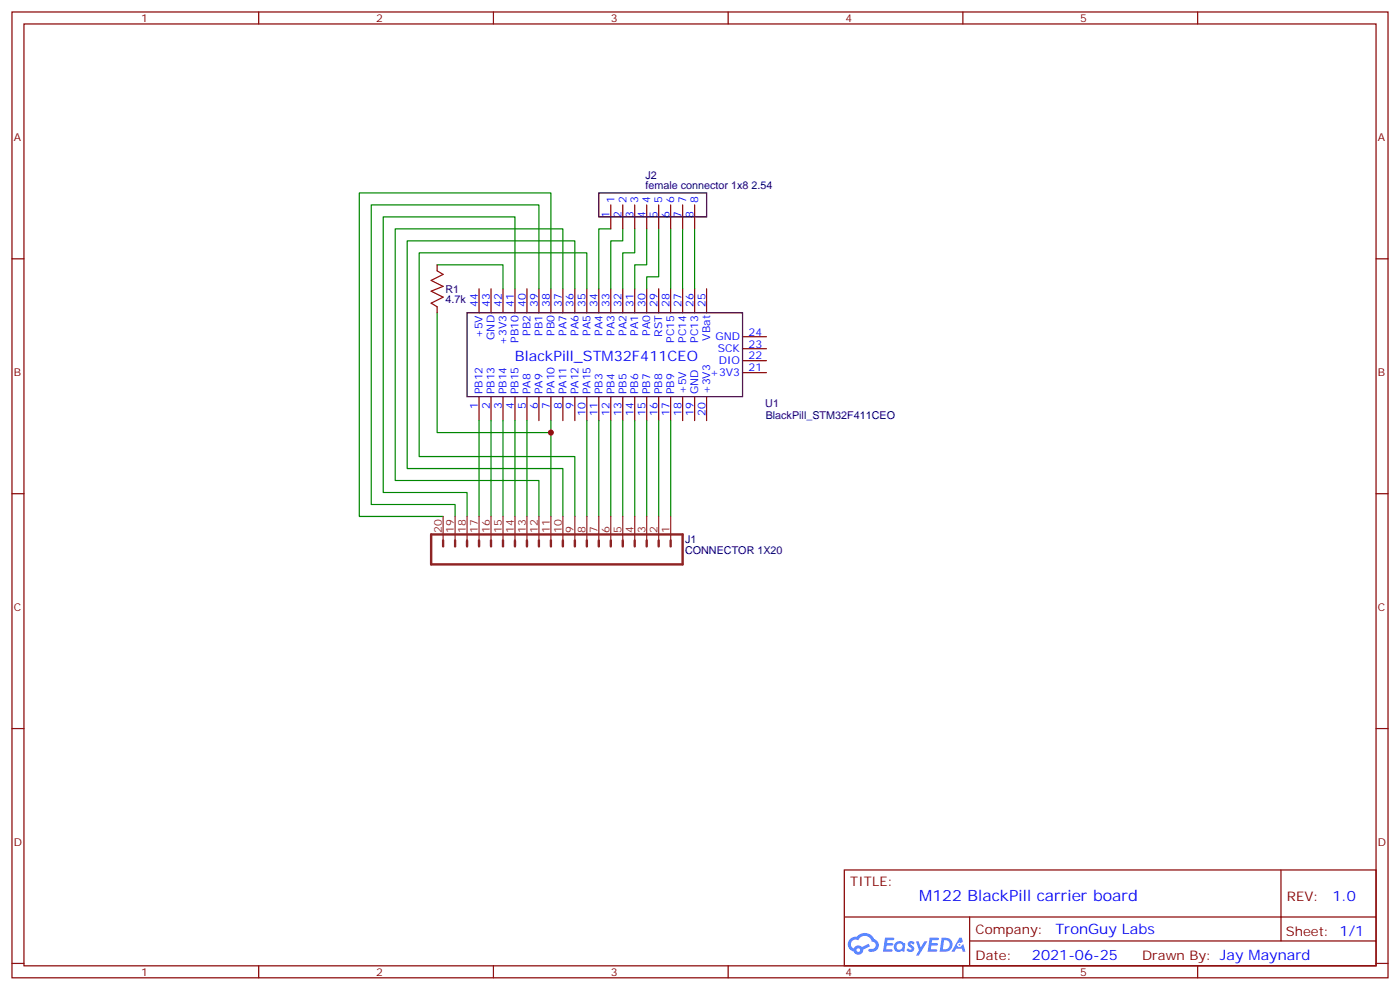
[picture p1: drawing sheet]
<svg xmlns="http://www.w3.org/2000/svg" width="412mm" height="292mm" viewBox="0 0 412 292" stroke-linecap="round" stroke-linejoin="round" font-family="sans-serif">
<g fill="none" stroke="#870000" stroke-width=".35">
<path d="M3.5 3.5h405.4v284.4h-405.4zM7.1 7.1h398.2v277.2h-398.2zM76.2 3.5v3.6M145.3 3.5v3.6M214.5 3.5v3.6M283.6 3.5v3.6M352.8 3.5v3.6M3.5 76.2h3.6M405.3 76.2h3.6M3.5 145.3h3.6M405.3 145.3h3.6M3.5 214.5h3.6"/>
<path d="M405.3 214.5h3.6M248.7 256.1h156.6v28.2h-156.6zM377.3 256.1v20.9M248.7 270h156.5M285.6 277h119.6M285.6 270v14.1M3.5 283.6h3.6M76.2 284.3v3.6M145.3 284.3v3.6M214.5 284.3v3.6M283.6 284.3v3.6M352.8 284.3v3.6"/>
<path d="M405.3 283.6h3.6"/>
</g>
<g fill="#5487ff">
<path d="M267.7 277.3a1.22 1.22 0 0 1 1.7 .3l-.4 .5a.47 .47 0 0 0-.3-.4 .47 .47 0 0 0-.5 .2l.1 .3a1.14 1.14 0 0 1 .8 1.7 1.14 1.14 0 0 1-1.9 0l-.2-.2 .5-.5 .7 .4a.29 .29 0 0 0 .3-.3 .29 .29 0 0 0-.2-.3 1.04 1.04 0 0 1-.6-1.7z"/>
<path d="M260.7 276h2.4l.3 .2-.2 .5-1.8 .1-.1 .8h1.5l.3 .4-.3 .4h-1.6l-.2 1.1h1.7l.2 .3-.2 .3-2.6 .1z"/>
<path d="M273.8 276h2.4l.3 .2-.1 .5-1.8 .1-.2 .8h1.6l.3 .4-.4 .4h-1.6l-.1 1.1h1.7l.2 .3-.2 .3-2.6 .1z"/>
<path d="M282.6 276.1h.7l.3 1.2-.6 .3a.69 .69 0 0 0-1 .3 .69 .69 0 0 0 .4 1 .69 .69 0 0 0 .9-.7l.5-.2 .6 2.2h-.8l-.2-.9h-1.8l-.5 .9h-.8z"/>
<path d="M269.8 277.1h.8l.6 1.8 1.1-1.8h.9l-2.6 4.2h-.8l.9-1.5z"/>
<path d="M277.4 276.1l-.6 4.1h1.3a2.11 2.11 0 0 0 2.5-2.1 2.11 2.11 0 0 0-2.5-2zM278.1 276.8a1.39 1.39 0 0 1 1.7 1.4 1.39 1.39 0 0 1-1.8 1.3h-.3z"/>
<path d="M263.7 277.7a1.54 1.54 0 0 0-.1 2.1 1.54 1.54 0 0 0 2.2 .2l.6 .2 .3-2.3-.2-.2-.4-.1a1.49 1.49 0 0 0-2.4 .1zM264 278.7a.94 .94 0 0 1 1.8 0 .94 .94 0 0 1-1.8 0z"/>
<path d="M250.4 276.4a2.18 2.18 0 0 0 1.1 3.7 1.44 1.44 0 0 0 1.6 1 1.44 1.44 0 0 0 1.2-1.5l2-1-.5-.8-1.9 1a1.47 1.47 0 0 0-2.4 .4 1.39 1.39 0 0 1-.7-1.9 1.39 1.39 0 0 1 2-.5 2.12 2.12 0 0 1 2.2-1.3 2.12 2.12 0 0 1 1.9 1.7 1.14 1.14 0 0 1 1.1 1.4 1.14 1.14 0 0 1-1.7 .8 .43 .43 0 0 0-.5 .3 .43 .43 0 0 0 .4 .5 1.98 1.98 0 0 0 2.5-1.2 1.98 1.98 0 0 0-1.2-2.5 3.1 3.1 0 0 0-5.3-.7l-.9 .1zM252.3 279.7a.55 .55 0 0 1 1.1 0 .55 .55 0 0 1-1.1 0z"/>
<circle cx="282.6" cy="278.1" r=".26"/>
</g>
<g fill="none" stroke="#870000" stroke-width=".35">
<path d="M128.8 78v1.7M179.9 60.3v7.1M183.4 60.3v7.1M187 60.3v7.1M190.5 60.3v7.1M194 60.3v7.1M197.6 60.3v7.1M201.1 60.3v7.1M204.6 60.3v7.1M128.8 90.3v1.8M141.1 85v7.1M144.6 85v7.1"/>
<path d="M148.2 85v7.1M151.7 85v7.1M155.2 85v7.1M158.7 85v7.1M162.3 85v7.1M165.8 85v7.1M169.3 85v7.1M172.9 85v7.1M176.4 85v7.1M179.9 85v7.1M183.4 85v7.1M187 85v7.1"/>
<path d="M190.5 85v7.1M194 85v7.1M197.6 85v7.1M201.1 85v7.1M204.6 85v7.1M208.1 85v7.1M218.7 99.1h7.1M141.1 116.8v7M144.6 116.8v7M148.2 116.8v7M151.7 116.8v7M155.2 116.8v7"/>
<path d="M158.7 116.8v7M162.3 116.8v7M165.8 116.8v7M169.3 116.8v7M172.9 116.8v7M176.4 116.8v7M179.9 116.8v7M183.4 116.8v7M187 116.8v7M190.5 116.8v7M194 116.8v7M197.6 116.8v7"/>
<path d="M201.1 116.8v7M204.6 116.8v7M208.1 116.8v7M218.7 109.7h7.1M218.7 106.2h7.1M218.7 102.7h7.1"/>
</g>
<path d="M176.4 56.8h31.7v7.1h-31.7zM137.6 92.1h81.1v24.7h-81.1z" fill="none" stroke="#000" stroke-width=".35"/>
<g fill="none" stroke="#008700" stroke-width=".35">
<path d="M128.8 78h19.4v7M179.9 67.4h-3.5v17.6M183.4 67.4v3.5h-3.5v14.1M187 67.4v7h-3.6v10.6M190.5 67.4v10.6h-3.5v7M194 67.4v14.1h-3.5v3.5M197.6 67.4v17.6M201.1 67.4v17.6M204.6 67.4v17.6M128.8 92.1v35.3h33.5M151.7 85v-21.1h-38.8v81.1h24.7v7M158.7 85v-24.7h-49.3v88.2h24.7v3.5"/>
<path d="M162.3 85v-28.2h-56.5v95.2h24.7M165.8 85v-17.6h-49.4v74.1h42.3v10.5M169.3 85v-14.1h-49.4v67h45.9v14.1M172.9 85v-10.6h-49.4v60h45.8v17.6M141.1 123.8v28.2M144.6 123.8v28.2M148.2 123.8v28.2M151.7 123.8v28.2M155.2 123.8v28.2M162.3 123.8v28.2M172.9 123.8v28.2M176.4 123.8v28.2"/>
<path d="M179.9 123.8v28.2M183.4 123.8v28.2M187 123.8v28.2M190.5 123.8v28.2M194 123.8v28.2M197.6 123.8v28.2"/>
</g>
<g fill="none" stroke="#8c2424" stroke-width=".71">
<path d="M127 157.3h74.1v8.9h-74.1zM130.5 159.1v1.8M134.1 159.1v1.8M137.6 159.1v1.8M141.1 159.1v1.8M144.6 159.1v1.8M148.2 159.1v1.8M151.7 159.1v1.8M155.2 159.1v1.8M158.7 159.1v1.8M162.3 159.1v1.8M165.8 159.1v1.8"/>
<path d="M169.3 159.1v1.8M172.9 159.1v1.8M176.4 159.1v1.8M179.9 159.1v1.8M183.4 159.1v1.8M187 159.1v1.8M190.5 159.1v1.8M194 159.1v1.8M197.6 159.1v1.8"/>
</g>
<g fill="none" stroke="#8c2424" stroke-width=".35">
<path d="M130.5 152v7.1M134.1 152v7.1M137.6 152v7.1M141.1 152v7.1M144.6 152v7.1M148.2 152v7.1M151.7 152v7.1M155.2 152v7.1M158.7 152v7.1M162.3 152v7.1M165.8 152v7.1M169.3 152v7.1"/>
<path d="M172.9 152v7.1M176.4 152v7.1M179.9 152v7.1M183.4 152v7.1M187 152v7.1M190.5 152v7.1M194 152v7.1M197.6 152v7.1"/>
</g>
<path d="M128.8 79.7l1.7 1.1-3.5 1.8 3.5 1.7-3.5 1.4 3.5 1.8-3.5 1.8 1.8 1" fill="none" stroke="#a10000" stroke-width=".35"/>
<circle cx="162.3" cy="127.4" r=".88" fill="#c00"/>
<text font-size="4.6" fill="#00f" x="270.8" y="265.1">M122 BlackPill carrier board</text>
<g font-size="4.2" fill="#00f">
<text x="151.7" y="106.2">BlackPill_STM32F411CEO</text>
<text x="392.5" y="265.4">1.0</text>
<text x="310.9" y="274.9">TronGuy Labs</text>
<text x="304" y="282.7">2021-06-25</text>
</g>
<g font-size="3.9" fill="#800">
<text x="250.5" y="260.7">TITLE:</text>
<text x="379.1" y="265.4">REV:</text>
<text x="287.4" y="274.9">Company:</text>
<text x="378.7" y="275.5">Sheet: 1/1</text>
<text x="287.4" y="282.6">Date:</text>
<text x="336.4" y="282.7">Drawn By: Jay Maynard</text>
</g>
<g font-size="3.2" fill="#800">
<text x="41.6" y="6.5">1</text>
<text x="110.8" y="6.5">2</text>
<text x="179.9" y="6.5">3</text>
<text x="249.1" y="6.5">4</text>
<text x="318.2" y="6.5">5</text>
<text x="4.1" y="41.6">A</text>
<text x="405.9" y="41.6">A</text>
<text x="4.1" y="110.8">B</text>
<text x="405.9" y="110.8">B</text>
<text x="4.1" y="179.9">C</text>
<text x="405.9" y="179.9">C</text>
<text x="4.1" y="249.1">D</text>
<text x="405.9" y="249.1">D</text>
<text x="41.6" y="287.3">1</text>
<text x="110.8" y="287.3">2</text>
<text x="179.9" y="287.3">3</text>
<text x="249.1" y="287.3">4</text>
<text x="318.2" y="287.3">5</text>
</g>
<g font-size="3.2" fill="#000080">
<text x="190.2" y="52.6">J2</text>
<text x="190.2" y="55.7">female connector 1x8 2.54</text>
<text x="131.2" y="89.3">4.7k</text>
<text x="131.2" y="86.2">R1</text>
<text x="225.4" y="119.7">U1</text>
<text x="225.5" y="123.2">BlackPill_STM32F411CEO</text>
<text x="201.8" y="159.9">J1</text>
<text x="201.8" y="163.1">CONNECTOR 1X20</text>
</g>
<g font-size="3.2" fill="#00f">
<text x="181" y="59.6" transform="rotate(-90 181 59.6)">1</text>
<text x="184.5" y="59.6" transform="rotate(-90 184.5 59.6)">2</text>
<text x="188" y="59.6" transform="rotate(-90 188 59.6)">3</text>
<text x="191.6" y="59.6" transform="rotate(-90 191.6 59.6)">4</text>
<text x="195.1" y="59.6" transform="rotate(-90 195.1 59.6)">5</text>
<text x="198.6" y="59.6" transform="rotate(-90 198.6 59.6)">6</text>
<text x="202.1" y="59.6" transform="rotate(-90 202.1 59.6)">7</text>
<text x="205.7" y="59.6" transform="rotate(-90 205.7 59.6)">8</text>
<text x="179.6" y="64.1" transform="rotate(-90 179.6 64.1)">1</text>
<text x="183.1" y="64.1" transform="rotate(-90 183.1 64.1)">2</text>
<text x="186.6" y="64.1" transform="rotate(-90 186.6 64.1)">3</text>
<text x="190.1" y="64.1" transform="rotate(-90 190.1 64.1)">4</text>
<text x="193.7" y="64.1" transform="rotate(-90 193.7 64.1)">5</text>
<text x="197.2" y="64.1" transform="rotate(-90 197.2 64.1)">6</text>
<text x="200.7" y="64.1" transform="rotate(-90 200.7 64.1)">7</text>
<text x="204.3" y="64.1" transform="rotate(-90 204.3 64.1)">8</text>
<text x="140.8" y="90.3" transform="rotate(-90 140.8 90.3)">44</text>
<text x="144.3" y="90.3" transform="rotate(-90 144.3 90.3)">43</text>
<text x="147.8" y="90.3" transform="rotate(-90 147.8 90.3)">42</text>
<text x="151.3" y="90.3" transform="rotate(-90 151.3 90.3)">41</text>
<text x="154.9" y="90.3" transform="rotate(-90 154.9 90.3)">40</text>
<text x="158.4" y="90.3" transform="rotate(-90 158.4 90.3)">39</text>
<text x="161.9" y="90.3" transform="rotate(-90 161.9 90.3)">38</text>
<text x="165.5" y="90.3" transform="rotate(-90 165.5 90.3)">37</text>
<text x="169" y="90.3" transform="rotate(-90 169 90.3)">36</text>
<text x="172.5" y="90.3" transform="rotate(-90 172.5 90.3)">35</text>
<text x="176" y="90.3" transform="rotate(-90 176 90.3)">34</text>
<text x="179.6" y="90.3" transform="rotate(-90 179.6 90.3)">33</text>
<text x="183.1" y="90.3" transform="rotate(-90 183.1 90.3)">32</text>
<text x="186.6" y="90.3" transform="rotate(-90 186.6 90.3)">31</text>
<text x="190.1" y="90.3" transform="rotate(-90 190.1 90.3)">30</text>
<text x="193.7" y="90.3" transform="rotate(-90 193.7 90.3)">29</text>
<text x="197.2" y="90.3" transform="rotate(-90 197.2 90.3)">28</text>
<text x="200.7" y="90.3" transform="rotate(-90 200.7 90.3)">27</text>
<text x="204.3" y="90.3" transform="rotate(-90 204.3 90.3)">26</text>
<text x="207.8" y="90.3" transform="rotate(-90 207.8 90.3)">25</text>
<text x="142.2" y="99.6" transform="rotate(-90 142.2 99.6)">+5V</text>
<text x="145.7" y="100.1" transform="rotate(-90 145.7 100.1)">GND</text>
<text x="149.2" y="101.6" transform="rotate(-90 149.2 101.6)">+3V3</text>
<text x="152.8" y="100.9" transform="rotate(-90 152.8 100.9)">PB10</text>
<text x="156.3" y="98.9" transform="rotate(-90 156.3 98.9)">PB2</text>
<text x="159.8" y="98.9" transform="rotate(-90 159.8 98.9)">PB1</text>
<text x="163.3" y="98.9" transform="rotate(-90 163.3 98.9)">PB0</text>
<text x="166.9" y="98.9" transform="rotate(-90 166.9 98.9)">PA7</text>
<text x="170.4" y="98.9" transform="rotate(-90 170.4 98.9)">PA6</text>
<text x="173.9" y="98.9" transform="rotate(-90 173.9 98.9)">PA5</text>
<text x="177.4" y="98.9" transform="rotate(-90 177.4 98.9)">PA4</text>
<text x="181" y="98.9" transform="rotate(-90 181 98.9)">PA3</text>
<text x="184.5" y="98.9" transform="rotate(-90 184.5 98.9)">PA2</text>
<text x="188" y="98.9" transform="rotate(-90 188 98.9)">PA1</text>
<text x="191.6" y="98.9" transform="rotate(-90 191.6 98.9)">PA0</text>
<text x="195.1" y="99.1" transform="rotate(-90 195.1 99.1)">RST</text>
<text x="198.6" y="100.9" transform="rotate(-90 198.6 100.9)">PC15</text>
<text x="202.1" y="100.9" transform="rotate(-90 202.1 100.9)">PC14</text>
<text x="205.7" y="100.9" transform="rotate(-90 205.7 100.9)">PC13</text>
<text x="209.2" y="100.3" transform="rotate(-90 209.2 100.3)">VBat</text>
<text x="210.7" y="100.2">GND</text>
<text x="220.5" y="98.8">24</text>
<text x="211.4" y="103.7">SCK</text>
<text x="211.7" y="107.2">DIO</text>
<text x="220.5" y="105.8">22</text>
<text x="220.5" y="102.3">23</text>
<text x="209.2" y="110.8">+3V3</text>
<text x="220.5" y="109.4">21</text>
<text x="142.2" y="116.1" transform="rotate(-90 142.2 116.1)">PB12</text>
<text x="145.7" y="116.1" transform="rotate(-90 145.7 116.1)">PB13</text>
<text x="149.2" y="116.1" transform="rotate(-90 149.2 116.1)">PB14</text>
<text x="152.8" y="116.1" transform="rotate(-90 152.8 116.1)">PB15</text>
<text x="156.3" y="116.1" transform="rotate(-90 156.3 116.1)">PA8</text>
<text x="159.8" y="116.1" transform="rotate(-90 159.8 116.1)">PA9</text>
<text x="163.3" y="116.1" transform="rotate(-90 163.3 116.1)">PA10</text>
<text x="166.9" y="116.1" transform="rotate(-90 166.9 116.1)">PA11</text>
<text x="170.4" y="116.1" transform="rotate(-90 170.4 116.1)">PA12</text>
<text x="173.9" y="116.1" transform="rotate(-90 173.9 116.1)">PA15</text>
<text x="177.4" y="116.1" transform="rotate(-90 177.4 116.1)">PB3</text>
<text x="181" y="116.1" transform="rotate(-90 181 116.1)">PB4</text>
<text x="184.5" y="116.1" transform="rotate(-90 184.5 116.1)">PB5</text>
<text x="188" y="116.1" transform="rotate(-90 188 116.1)">PB6</text>
<text x="191.6" y="116.1" transform="rotate(-90 191.6 116.1)">PB7</text>
<text x="195.1" y="116.1" transform="rotate(-90 195.1 116.1)">PB8</text>
<text x="198.6" y="116.1" transform="rotate(-90 198.6 116.1)">PB9</text>
<text x="202.1" y="116.1" transform="rotate(-90 202.1 116.1)">+5V</text>
<text x="205.7" y="116.1" transform="rotate(-90 205.7 116.1)">GND</text>
<text x="209.2" y="116.1" transform="rotate(-90 209.2 116.1)">+3V3</text>
<text x="140.8" y="120.5" transform="rotate(-90 140.8 120.5)">1</text>
<text x="144.3" y="120.5" transform="rotate(-90 144.3 120.5)">2</text>
<text x="147.8" y="120.5" transform="rotate(-90 147.8 120.5)">3</text>
<text x="151.3" y="120.5" transform="rotate(-90 151.3 120.5)">4</text>
<text x="154.9" y="120.5" transform="rotate(-90 154.9 120.5)">5</text>
<text x="158.4" y="120.5" transform="rotate(-90 158.4 120.5)">6</text>
<text x="161.9" y="120.5" transform="rotate(-90 161.9 120.5)">7</text>
<text x="165.5" y="120.5" transform="rotate(-90 165.5 120.5)">8</text>
<text x="169" y="120.5" transform="rotate(-90 169 120.5)">9</text>
<text x="172.5" y="122.6" transform="rotate(-90 172.5 122.6)">10</text>
<text x="176" y="122.6" transform="rotate(-90 176 122.6)">11</text>
<text x="179.6" y="122.6" transform="rotate(-90 179.6 122.6)">12</text>
<text x="183.1" y="122.6" transform="rotate(-90 183.1 122.6)">13</text>
<text x="186.6" y="122.6" transform="rotate(-90 186.6 122.6)">14</text>
<text x="190.1" y="122.6" transform="rotate(-90 190.1 122.6)">15</text>
<text x="193.7" y="122.6" transform="rotate(-90 193.7 122.6)">16</text>
<text x="197.2" y="122.6" transform="rotate(-90 197.2 122.6)">17</text>
<text x="200.7" y="122.6" transform="rotate(-90 200.7 122.6)">18</text>
<text x="204.3" y="122.6" transform="rotate(-90 204.3 122.6)">19</text>
<text x="207.8" y="122.6" transform="rotate(-90 207.8 122.6)">20</text>
</g>
<g font-size="3.2" fill="#8d2323">
<text x="130.2" y="157" transform="rotate(-90 130.2 157)">20</text>
<text x="133.7" y="157" transform="rotate(-90 133.7 157)">19</text>
<text x="137.2" y="157" transform="rotate(-90 137.2 157)">18</text>
<text x="140.8" y="157" transform="rotate(-90 140.8 157)">17</text>
<text x="144.3" y="157" transform="rotate(-90 144.3 157)">16</text>
<text x="147.8" y="157" transform="rotate(-90 147.8 157)">15</text>
<text x="151.3" y="157" transform="rotate(-90 151.3 157)">14</text>
<text x="154.9" y="157" transform="rotate(-90 154.9 157)">13</text>
<text x="158.4" y="157" transform="rotate(-90 158.4 157)">12</text>
<text x="161.9" y="157" transform="rotate(-90 161.9 157)">11</text>
<text x="165.5" y="157" transform="rotate(-90 165.5 157)">10</text>
<text x="169" y="157" transform="rotate(-90 169 157)">9</text>
<text x="172.5" y="157" transform="rotate(-90 172.5 157)">8</text>
<text x="176" y="157" transform="rotate(-90 176 157)">7</text>
<text x="179.6" y="157" transform="rotate(-90 179.6 157)">6</text>
<text x="183.1" y="157" transform="rotate(-90 183.1 157)">5</text>
<text x="186.6" y="157" transform="rotate(-90 186.6 157)">4</text>
<text x="190.1" y="157" transform="rotate(-90 190.1 157)">3</text>
<text x="193.7" y="157" transform="rotate(-90 193.7 157)">2</text>
<text x="197.2" y="157" transform="rotate(-90 197.2 157)">1</text>
</g>
</svg>
